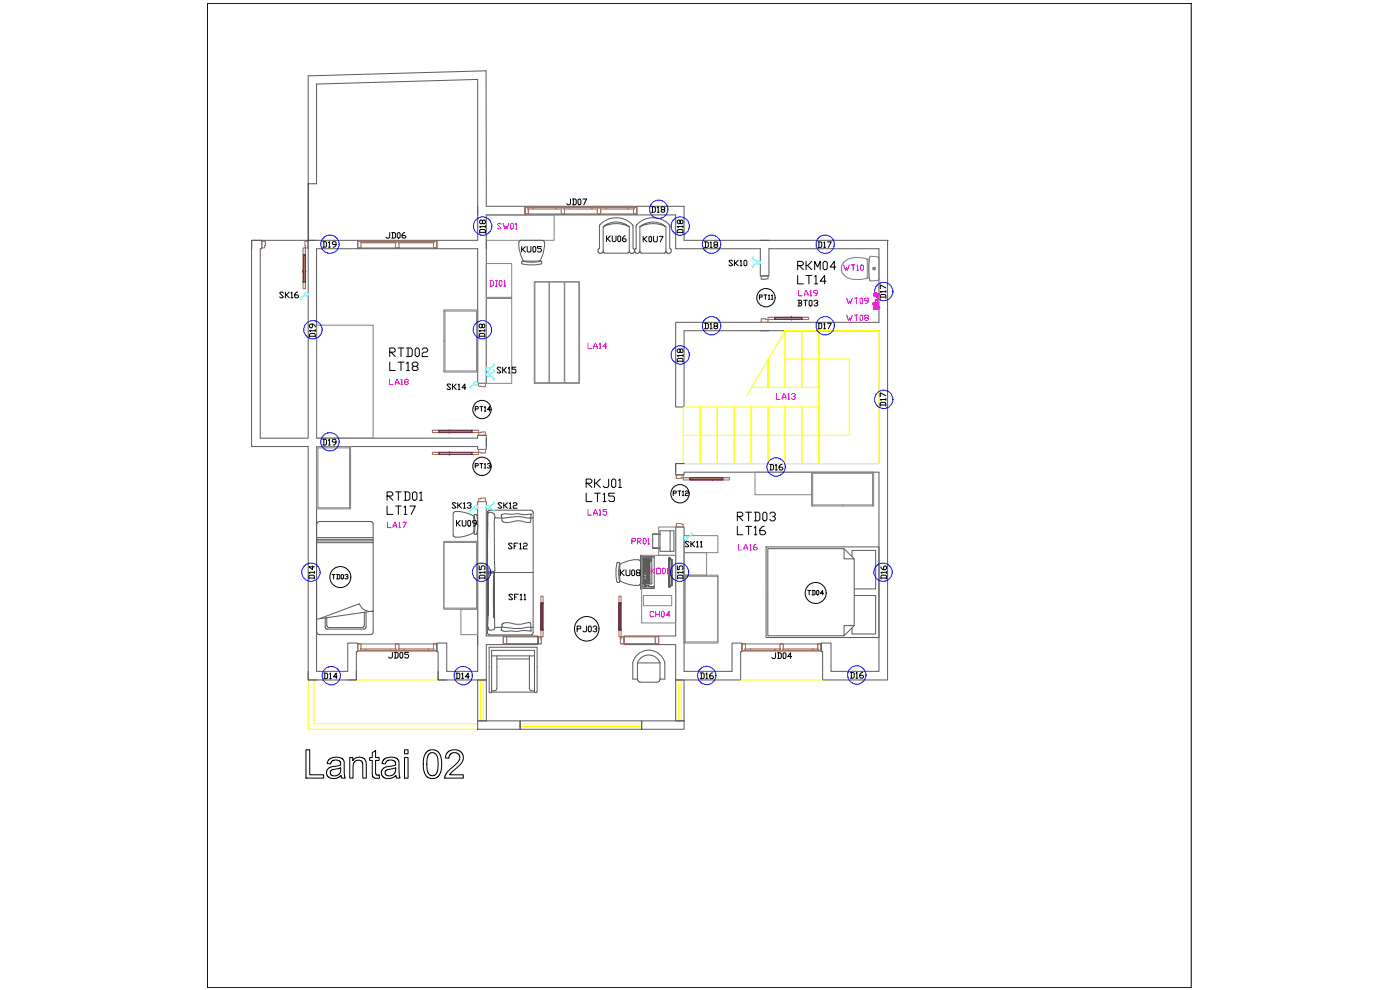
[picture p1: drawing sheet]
<svg xmlns="http://www.w3.org/2000/svg" width="420mm" height="297mm" viewBox="0 0 420 297" stroke-linecap="round" stroke-linejoin="round" font-family="sans-serif">
<!-- layer: ARS_DINDING -->
<g fill="none" stroke="#5b5b5b" stroke-width=".3">
<path d="M92.4 22.8l53.5-1.6v40.7h59.4v10.2h61.3M92.5 22.8v32.3h2.5v-29.9l48.4-1.4v48.3h-50.9v2.5M92.5 72.1h-17v61.9h17v70h2.5M95 72.1h-2.5v59.4h-14.4v-56.9h.5v-2.5h-3.1v2.5M107.3 72.1v2.5M131.1 72.1v2.5M145.9 72.1v2.5M157.5 61.9v2.6M191.1 61.9v2.6M266.4 72.1v131.9h-19.5v-8.5h-.5v-2.6h3v8.5h14.4v-59.7h-58.5v.8h-2.5v-3.4h2.5M145.9 131.5v2.5M202.8 141.7v-2.6h61v-39.9h-58.5v22.9h-2.5v-25.4h61v-22.1h-33v8.2h-2.6v-8.2h-25.4v-10.1h-56.9v50.5h-2.5v-40.4h-48.4v56.9h48.4v-.9h2.5v4.2h-2.5v-.8h-48.4v67.4h9.4v-8.5h2.9v2.6h-.4v8.5h-2.5"/>
<path d="M202.8 158.1h2.5v43.3h14.4v-8.5h3v2.6h-.4v8.5h-19.5v-10.6h-15.5v-2.6h15.5zM143.4 190.8v2.6M151.1 190.8v2.6M197.7 190.8v2.6M92.5 201.4v2.6h14.4v-2.6M131.5 201.4v2.6h14.4v-10.6h15.6v-2.6h-15.6v-40.3h-2.5v50.9h-9.3v-8.5h-3v2.6h.4v8.5h2.6M143.4 204h2.5v12.3h-2.5zM143.4 216.3h12.7v2.5h-12.7zM156.1 216.3h36.5v2.5h-36.5zM192.6 216.3h12.7v2.5h-12.7zM202.8 204h2.5v12.3h-2.5z"/>
</g>
<!-- layer: Default -->
<g fill="none" stroke="#000" stroke-width=".3">
<path d="M62.2 1h.1M62.2 1h295.3v295.3h-295.3zM62.2 1v295.3M92.5 55.1v17M91.8 225h1.2v7.5h4.1v1h-5.3zM98.6 228l.7-.5 1.3-.3 1.4 .1 1 .5 .3 .8v3.5l.3 1.4-1.1-.1a.39 .39 0 0 0-.2-.6 .39 .39 0 0 0-.5 .3l-1.2 .5-1.3-.1-1-.6-.3-.7 .1-.9 .7-1 2.4-.5a.69 .69 0 0 0 1-.7l-.2-.7-1-.4-1.3 .3-.5 .9-1-.1zM99.2 231.3l.7-.4 2.3-.5v1l-.2 .7-1 .6-.9 .1-.7-.3-.3-.4zM105 227.3h.9v.9l.4-.5 .9-.5h1.2l1 .5 .5 1.4v4.4h-1v-4.4l-.2-.5-.8-.5-1.1 .1-.6 .6-.2 1v3.7h-1zM111.7 225.8l1-.6v2.1h1.1v.9h-1.1v3.8l.3 .5h.8l.1 1h-1.2l-.6-.2-.3-.4-.1-4.7h-.8v-.9h.8zM115 228l.7-.5 1.4-.3h1.2l1.2 .7 .2 .7 .1 4.1 .3 .8h-1.1l-.2-.8-1.4 .8-1.4 .1-.8-.3-.6-.6-.2-1.1 .3-.7 .5-.5 .9-.4 1.6-.2a.72 .72 0 0 0 .9-.1 .72 .72 0 0 0 0-.9l-.5-.6-1.1-.2-.8 .2-.6 1-1-.1zM115.7 231.3l.7-.4 2.4-.5-.3 1.6-1.1 .7-.9 .1-.5-.2-.4-.5zM121.4 227.3h1.1v6.2h-1.1z"/>
<path d="M121.4 225h1.1v1.2h-1.1zM127.8 225.9l.7-.7 .7-.2h1.1l1.1 .4 .9 1.5 .2 3.1-.6 2.5-.5 .6-.8 .4-1.3 .1-.9-.3-.8-.8-.3-1a7.3 7.3 0 0 1 .5-5.5zM128.6 226.4l.8-.6 .9 .1 .7 .6 .4 .9v3.8l-.4 .9-.8 .6-1.1-.1-.6-.6-.3-.7-.1-2.9zM134.3 225.8l1-.7 1.7-.1 1 .3 .7 .7 .3 .8v1l-.4 1-3.7 3.7h4.1v1h-5.5v-.7l.6-1.1 3.2-2.9 .7-1.2-.1-1-1-.8h-1l-.6 .4-.4 .5-.2 .8-1-.1 .1-.8zM62.2 296.3h.1"/>
</g>
<!-- layer: Furniture lavatory -->
<g fill="none" stroke="#808080" stroke-width=".3">
<path d="M256.8 77.3l-1.6 .2-1.4 .6-1 1.1-.3 1.2 .3 1.6 1 1 1.6 .7 1.4 .1a9.1 9.1 0 0 0 4.1-.5M263.8 83.7v-6.5l-2.6-.3a15.6 15.6 0 0 0-.1 7.3l2.4-.1"/>
<circle cx="262.3" cy="80.6" r=".38"/>
<circle cx="262.3" cy="80.6" r=".27"/>
</g>
<!-- layer: ARS-LANTAI -->
<g fill="none" stroke="#ff0" stroke-width=".3">
<path d="M235.4 99.2h.2v17h-5.1v-8.5v8.5h-4.9M235.6 99.2h5v17h-5zM235.6 99.2l-11.5 19.5M240.6 99.2h5.2v17h-5.2zM245.8 99.2h18v39.9h-18zM245.8 99.2v39.9M235.6 107.7h19.2v22.9h-49.8M205 122.1h5.1v17h-5.1zM210.1 122.1h5.1v17h-5.1zM215.2 122.1h5.1v17h-5.1zM220.3 122.1h5.1v17h-5.1zM225.4 122.1h5.1v17h-5.1z"/>
<path d="M230.5 122.1h5.1v17h-5.1zM235.6 122.1h5v17h-5zM240.6 122.1h5.2v17h-5.2zM92.5 204v14.8h50.9M94.2 204v13.1h49.2M106.9 204h24.6M144.2 204h.8v12.3h-.8zM156.1 217.1h36.5v.9h-36.5zM203.6 204h.8v12.3h-.8zM222.3 204h24.6"/>
</g>
<!-- layer: ARS-KUSEN -->
<g fill="none" stroke="#995f4c" stroke-width=".3">
<path d="M78.6 72.4h1l-.2 2h-.8zM91 74.4h.6v2h-.6zM91 76.4v8.2M91.1 76.4v8.2M91.5 72.4h1v2h-.9zM91.5 76.4v8.2M91.6 76.4v8.2M107.3 72.4h.9l.1 2h-1zM107.3 72.4h23.8v2h-23.8zM117.2 72.6v-.2h-7.3v.2v-.2h-1.7v.4h1.7v-.2v.2h7.3v-.2M128.6 72.6v-.2h1.6v.4h-1.6v-.2v.2h-7.3v-.4h7.3v.3M130.2 72.4h.9v2h-1z"/>
<path d="M157.5 62.2h.9l.1 2h-1zM157.5 62.2h33.6v2h-33.6zM158.4 62.2h1.7v.5h-1.7zM160.1 62.2h6.8v.5h-6.8zM166.9 62.2h1.7v.5h-1.7zM177.7 62.2h1.7v.5h-1.7zM179.4 62.2h.7l.2 2h-1.1zM180.1 62.2h1.7v.5h-1.7zM181.8 62.2h6.8v.5h-6.8zM188.6 62.2h1.7v.5h-1.7zM190.3 62.2h.8v2h-1zM90.8 81.3l.2 .2z"/>
<path d="M91 84.6h.6v2h-.6zM91.6 81.3h.2v.2h-.2zM228.4 82.8h2.1v.8l-2.1 .2zM228.4 95.7l2.1 .2v.8h-2.1zM230.5 95.2h2.1v.7h-2.1zM232.6 95.7h8M232.6 95.8h8M232.6 95.3h8M237.5 95l.1 .3zM237.5 95.8l.1 .3zM240.6 95.2h2.1v.7h-2.1zM143.6 115h2.1v1l-2.1-.1z"/>
<path d="M129.8 129.1h2v.7h-2zM129.8 135.7h2v.7h-2zM131.8 129.6h9.8M131.8 129.7h9.8M131.8 129.3h9.8M131.8 129.2h9.8M131.8 135.8h9.8M131.8 136.2h9.8M131.8 136.3h9.8M134.8 128.9h.2v.3h-.2zM134.8 129.7h.2v.2h-.2zM134.8 136.3h.2v.3h-.2z"/>
<path d="M134.8 135.6l.2 .2zM141.6 129.1h2v.7h-2zM141.6 135.7h2v.7h-2zM143.6 129.8l2.1-.2v1h-2.1zM143.6 134.8h2.1v1.1l-2.1-.2zM143.6 149.6l2.1-.2v1.1h-2.1zM203 157.1l2 .2v.8h-2zM203 142.5h2v.8l-2 .2zM205 143.3h2.1v.7h-2.1zM207.1 143.5h9.8M207.1 143.4h9.8M207.1 143.9h9.8"/>
<path d="M213.7 143.9l.2 .3zM213.7 143.2l.2 .2zM216.9 143.3h2.1v.7h-2.1zM162.3 178.9h.7v2h-.7zM185.7 178.9h.7v2h-.7zM107.3 193.2h1l-.1 2.1h-.9zM107.3 193.2h23.8v2.1h-23.8zM117.2 194.9v-.2h-7.3v.2v-.2h-1.7v.6h1.7v-.2v.2h7.3v-.2M121.3 194.9v-.2h7.3v.2v-.2h1.6v.6h-1.6v-.2v.2h-7.3v-.2M130.1 193.2h1v2.1h-.9zM151.1 191.1h.9v2h-.9zM152 191.1h9.5v2h-9.5z"/>
<path d="M161.5 191.1h.8l.2 2h-1zM161.5 191.1h1v2h-1zM162.3 189h.7v2.1h-.7zM162.4 180.9v8.1M162.5 180.9v8.1M162.9 180.9v8.1M185.7 189h.7v2.1h-.7zM185.8 180.9v8.1M185.9 180.9v8.1M186.2 191.1h1.1v2h-1.1zM186.3 180.9v8.1M186.4 191.1h.9v2h-1.1z"/>
<path d="M187.3 191.1h9.4v2h-9.4zM196.7 191.1h1v2h-1zM222.7 193.2h1l-.2 2.1h-.8zM222.7 193.2h23.7v2.1h-23.7zM232.6 194.9v-.2h-7.3v.2v-.2h-1.8v.6h1.8v-.2v.2h7.3v-.2M234.1 193.2h1l-.2 2.1h-.7zM236.6 194.9v-.2h7.3v.2v-.2h1.7v.6h-1.7v-.2v.2h-7.3v-.2M245.4 193.2h1v2.1h-.8z"/>
</g>
<g fill="none" stroke="#800002" stroke-width=".3">
<path d="M91 81.3v-4.9h.6v4.9M91 81.5v3.1h.6v-3.1M237.5 95.2h-4.9v.7h4.9M237.6 95.2h3v.7h-3M134.8 129.1h-3v.7h3M134.8 135.7h-3v.7h3M135 129.1h6.6v.7h-6.6M135 135.7h6.6v.7h-6.6M213.7 143.3h-6.6v.7h6.6M213.9 143.3h3v.7h-3M162.3 184.1v4.9h.7v-4.9M162.3 184v-3.1h.7v3.1"/>
<path d="M185.7 184.1v4.9h.7v-4.9M185.7 184v-3.1h.7v3.1"/>
</g>
<!-- layer: FURNITURE -->
<g fill="none" stroke="#5b5b5b" stroke-width=".3">
<path d="M156.6 78.5l.2-.2 3.4 .4 2.2-.4 .1 .7a1.36 1.36 0 0 1-1.4 .4l-2.6 .1-1.7-.3zM181 75.3l-.2 .5-.3 .2h-.7l-.4-.6 .2-.6 .3-.2 .1-7.1a6.5 6.5 0 0 1 10 .3v6.7l.4 .3v.7l-.4 .5h-.6l-.5-.7M181 68.1v7.5l.4 .4h7.1l.3-.2 .1-7.7M181 68.1a6 6 0 0 1 7.9 0 8.2 8.2 0 0 0-7.9 0zM192 68.1v7.5l.4 .4h7.1l.3-.2 .1-7.7M192 68.1a6 6 0 0 1 7.9 0 8.2 8.2 0 0 0-7.9 0zM200.9 67.5l-.2-.2a6.5 6.5 0 0 0-9.8 .5v6.8l-.3 .2-.2 .6 .4 .6h.7l.4-.2 .1-.5M201 67.8v6.7l.5 .5v.6l-.6 .4h-.5l-.5-.7M95.2 156.8l.6-.3h15.5l.7 .6v32.7l-.5 .6h-15.8l-.6-.5-.1-32.6zM142.2 154.8a8.8 8.8 0 0 0-5.9-1.2l-.3 .4v6.6l.3 .4a8.1 8.1 0 0 0 5.9-1.2M146.3 156.9l-.1 14.5h1.6a.46 .46 0 0 0 .5 0 .46 .46 0 0 0 .2-.4l-.2-14.5 .3-1.4-.3-1-1-.4h-.6l-.3 .5-.1 7.2M146.4 153.4l.5-.3h12.5l.6 .5v36.4l-.3 .4-12.9 .1-.5-.5z"/>
<path d="M150.4 154.6l1-.5h4.1l1.4 .3 2.6-.2-.2 .8a.61 .61 0 0 1-.9 .4l-3.6-.4-3.9 .5a.59 .59 0 0 1-.4-.9M159.3 155.2v1.1a.62 .62 0 0 1-.4 .6 .62 .62 0 0 1-.7-.2l-2.1-.4h-1.1l-2.5 .5-1.1-.1-.7-.3v-1M159.3 155.4h.7M201.1 159.3v6.1M95 161.3h17M95 161.8h17M95 162.3h17M95 162.8h17M146.3 171.8h13.7M186.1 169.3a8.8 8.8 0 0 1 5.9-1.2l.2 .4v6.6l-.2 .4a8.1 8.1 0 0 1-5.9-1.2M192.6 166.6l-.4 .1v10.1M192.6 167h3.7v9.6h-3.7"/>
<path d="M192.6 167.1h3.7M192.6 176.4h3.7M192.7 175l.1-7.6 2.8 .1v7.5M192.9 175.6l1-.1v.5l-.9 .1zM193 167.6h.2v.4h-.2zM193.3 167.6h.3v.7h-.3zM193.5 175.7h.4M193.5 175.5v.6M193.6 167.6h.3v.5h-.3zM193.9 175.8l1 .1h-1.4M193.9 167.6h.3v.4h-.3zM194.2 167.6h.4v.3h-.4z"/>
<path d="M194.2 167.9h.4v.3h-.4zM194.7 167.6h.3v.3h-.3zM195.2 167.8l.2 .1v.6zM195.9 160.2h2.2v-.9h4.1v6.1h-4.1v-5.1M195.9 164.6h2.2M195.9 164.4h2.2M195.9 160.3h2.2M196.3 175.9h-1.4l.5 .2 .9-.1M198.1 160.2v.1M200.8 167.3v8.9h.3l.4-.6M200.8 167.3v8.9v-8.9M229.9 164.1h33.9v27.2h-33.9z"/>
<path d="M230.4 164.6h22.9v3.1h3.1v20h-3.1v3.1h-22.9zM253.3 164.6l3.1 3.1M255.7 167v-1.8h7.1v11.5h-6.4M256.4 178.7h6.4v11.5h-7.1v-1.8M96 185.6l11.9-4.5 .7 1.3 .9 .7 1.1 .4 1.4-.2-17 2.5M109.3 183.7v4.1l-.5 .5h-10.2l-.5-.7v-2.3M109.9 183.7v4.5l-.5 .6h-11.4l-.4-.4v-3M146.5 188.3l.3 .7h.9a.61 .61 0 0 0 .7-.2 .61 .61 0 0 0 .1-.7l-.2-16v13.3l-.2-9 .1-3.1 .3-1.5-1.6 .4-.7-.1 .2 2.3v10.3v-14.4l-.1 17.4 .2 .9M146.8 194.2h14.4v13.5h-.8v-12.6h-12.9v12.6h-.7zM147.5 196.8h12.9M148.5 188.2h2.2M149.1 196.8v9.7l-.3 .6-1.3 .2"/>
<path d="M149.1 197.7h9.8M150.4 189l.8 .4h4.4l1.6-.2 2.3 .2-.2-.8a.56 .56 0 0 0-.3-.5 .56 .56 0 0 0-.6 .1l-2 .4-5.4-.4a.55 .55 0 0 0-.5 .8M150.7 188.2v-.9l.8-.5 4.8 .5 2.6-.5 .4 .2v1.4M158.9 196.8v9.9l.2 .4 1.3 .2M159.3 188.2h.7M191.3 198.9l1.2-1.6 1.9-.8 1 .1 1.1 .4 .8 .7 .8 1.2M191.3 198.9h6.8M191.3 198.9v4.9M198.1 198.9v4.9M256.4 187.7l-3.1 3.1M147.5 207.7h12.9M191.3 203.8h-1.4v-5l.2-.6a4.9 4.9 0 0 1 5-3.1 4.9 4.9 0 0 1 4.4 3.8v4.9h-1.4"/>
<path d="M191.3 203.8l.2 .5 .5 .4h5.4l.5-.4 .2-.5"/>
</g>
<!-- layer: ARS-FURNITURE -->
<g fill="none" stroke="#848484" stroke-width=".3">
<path d="M145.9 79.1h7.7v10.1h-7.7zM145.9 64.5h20.4v7.6h-20.4zM95 97.6h17v33.9h-17zM133.2 93h10.2v18.6h-10.2zM133.2 93.3h9.8v18h-9.8M133.5 93.3v18M145.9 89.6h7.7v25.4h-7.7zM160.3 84.5h13.6v30.5h-13.6zM160.5 84.6h13.2v30.2h-13.2zM164.8 84.6l.1 30.2zM169.4 84.6l.1 30.2zM133.2 102.3h.3"/>
<path d="M95 134h10.2v18.7h-10.2zM104.9 134.4v18M105.2 134.4h-9.8v18h9.8M104.9 143.3h.3M197.7 158.1h5.1v8.5h-5.1zM226.6 141.7h17v6.7h-17zM243.6 141.7h18.6v10.1h-18.6zM243.9 151.8v-9.8h18v9.8M243.9 151.5h18M252.8 151.5v.3M133.2 162.8h9.8v19.7h-9.8zM133.2 162.4h10.2v20.4h-10.2z"/>
<path d="M192.6 166.6h10.2v20.3h-10.2zM193.1 178.7h8.5v3h-8.5zM205.3 160.7h10.1v5.1h-10.1zM205.3 165.8h6.8v6.8h-6.8zM205.3 172.6h10.1v20.3h-10.1zM205.6 172.9h9.8v19.7h-9.8zM138.3 182.8h5.1v7.6h-5.1z"/>
</g>
<!-- layer: #SAKLAR -->
<g fill="none" stroke="#0ff" stroke-width=".3">
<path d="M226.1 77.1l-.4 .5 1.5 .9M227.2 79l-1.4 .8M207.4 159.8l.4 .6-1.5 .8"/>
<circle cx="227.7" cy="78.8" r=".55"/>
<circle cx="92" cy="88.3" r=".53"/>
<circle cx="142.9" cy="115" r=".53"/>
<circle cx="146.4" cy="112.5" r=".54"/>
<circle cx="146.5" cy="110.8" r=".52"/>
<circle cx="146.5" cy="152.2" r=".53"/>
</g>
<!-- layer: TEKS -->
<g fill="none" stroke="#000" stroke-width=".3">
<path d="M239.4 79.7h1.2l.5-.4v-.5l-.5-.4h-1.2v2.5M239.8 79.7l1.3 1.2M241.9 78.4v2.5M242.4 79.7l1.2 1.2M243.6 78.4l-1.2 1.3h-.5M247 78.8l.5-.4h.4l.4 .4v1.7l-.4 .4h-.4l-.5-.4zM227.9 89.2h.7l.2-.5-.9-.2v1.3M229.2 88.5h1M229.7 88.5v1.3M230.6 88.7l.2-.2v1.3M230.6 89.8h.5M231.5 88.7l.3-.2v1.3"/>
<path d="M231.5 89.8h.5M239.4 82.7v2.5h1.7M241.9 82.7h1.7M242.8 82.7v2.5M244.5 80.9v-2.5l.9 1.7 .8-1.7v2.5M244.5 83.1l.4-.4v2.5M247.9 84.4h-1.7l1.3-1.7v2.5M250.9 80.1h-1.8l1.3-1.7v2.5M117 105.7h1.2l.4-.4v-.4l-.4-.5h-1.2v2.6M117 108.7v2.5h1.6M117.4 105.7l1.2 1.3M119.5 104.4h1.7"/>
<path d="M119.5 108.7h1.7M120.3 104.4v2.6M120.3 108.7v2.5M122 104.4h1.3l.4 .5v1.6l-.4 .5h-1.3M122 109l.5-.3v2.5M122 111.2h.9M122.5 104.4v2.6M124.1 109.9l-.4-.4v-.5l.4-.3h.9l.5 .3v.5l-.5 .4h-.9l-.4 .5v.4l.4 .4h.9l.5-.4v-.4l-.5-.5M125 104.4h.5l.3 .5v1.6l-.3 .5h-.5l-.4-.5v-1.6zM126.7 104.9l.4-.5h.9l.4 .5v.4l-.4 .4h-.9l-.4 .4v.9h1.7M116.2 148.8h1.2l.5-.4v-.4l-.5-.4h-1.2v2.5M116.2 151.8v2.5h1.7"/>
<path d="M116.6 148.8l1.3 1.3M118.8 147.6h1.6M118.8 151.8h1.6M119.5 147.6v2.5M119.5 151.8v2.5M121.3 147.6h1.2l.5 .4v1.7l-.5 .4h-1.2M121.3 152.2l.4-.4v2.5M121.3 154.3h.8M121.7 147.6v2.5M123 151.8h1.7l-1.3 2.5M123.8 148l.5-.4h.4l.4 .4v1.7l-.4 .4h-.4l-.5-.4zM125.9 148l.5-.4v2.5"/>
<path d="M125.9 150.1h.9M175.9 145h1.3l.4-.4v-.5l-.4-.4h-1.3v2.6M175.9 148v2.5h1.7M176.3 145l1.3 1.3M178.4 143.7v2.6M178.4 148h1.8M178.9 145l1.3 1.3M179.3 148v2.5M180.2 143.7l-1.3 1.3h-.5M181 148.4l.4-.4v2.5M182.7 143.7v2.2l-.4 .4h-.9l-.4-.4M183.5 144.1l.5-.4h.4l.4 .4v1.8l-.4 .4h-.4l-.5-.4z"/>
<path d="M184.4 148h-1.7v.8h1.3l.4 .4v.9l-.4 .4h-.9l-.4-.4M185.7 144.1l.4-.4v2.6M185.7 146.3h.8M221.3 154.9h1.2l.4-.4v-.4l-.4-.4h-1.2v2.6M221.3 157.9v2.5h1.6M221.7 154.9l1.2 1.4M223.8 153.7h1.7M223.8 157.9h1.7M224.7 153.7v2.6M224.7 157.9v2.5M226.4 153.7h1.2l.4 .4v1.7l-.4 .5h-1.2M226.4 158.4l.4-.5v2.5"/>
<path d="M226.8 153.7v2.6M229.3 153.7h.5l.4 .4v1.7l-.4 .5h-.5l-.4-.5v-1.7zM229.3 157.9h-.4l-.9 .9v1.2l.4 .4h.9l.5-.4v-.3l-.5-.5h-1.3M231 154.1l.4-.4h.9l.4 .4v.4l-.4 .4h-.4M232.3 154.9l.4 .5v.4l-.4 .5h-.9l-.4-.5M226.4 160.4h.8"/>
<circle cx="229.9" cy="89.3" r="2.75"/>
<circle cx="244.8" cy="177.9" r="3.2"/>
<circle cx="176.1" cy="188.7" r="3.7"/>
</g>
<!-- layer: UTILITY -->
<path d="M262.3 92.8h.9M262.4 91.7v1.2h.8v-1.2M262.4 92.6h.8M263.2 92.5h.5M263.7 92.8v-.9l.1 .9M263.8 92.1v.5" fill="none" stroke="#f0f" stroke-width=".3"/>
<g font-size="4.9">
<text x="169" y="62.8">JD07</text>
<text x="194.4" y="64.9">D18</text>
<text x="206" y="71.3" transform="rotate(-90 206 71.3)">D18</text>
<text x="95.6" y="75.5">D19</text>
<text x="114.7" y="72.7">JD06</text>
<text x="155.2" y="76.9">KU05</text>
<text x="180.6" y="73.7">KU06</text>
<text x="210.3" y="75.5">D18</text>
<text x="244.1" y="75.5">D17</text>
<text x="217.7" y="81.1">SK10</text>
<text x="238.5" y="90">LA19</text>
<text x="82.5" y="90.7">SK16</text>
<text x="238.1" y="93.1">BT03</text>
<text x="210.3" y="99.8">D18</text>
<text x="244.1" y="99.8">D17</text>
<text x="95.6" y="102.3" transform="rotate(-90 95.6 102.3)">D19</text>
<text x="146.4" y="102.3" transform="rotate(-90 146.4 102.3)">D18</text>
<text x="147.8" y="113.2">SK15</text>
<text x="206" y="109.7" transform="rotate(-90 206 109.7)">D18</text>
<text x="133" y="118.2">SK14</text>
<text x="266.7" y="123.1" transform="rotate(-90 266.7 123.1)">D17</text>
<text x="95.6" y="134.8">D19</text>
<text x="134.4" y="153.8">SK13</text>
<text x="148.2" y="153.8">SK12</text>
<text x="135.8" y="159.1">KU09</text>
<text x="151.3" y="165.8">SF12</text>
<text x="204.3" y="165.5">SK11</text>
<text x="184.9" y="173.9">KU08</text>
<text x="95.2" y="175" transform="rotate(-90 95.2 175)">D14</text>
<text x="146.4" y="175" transform="rotate(-90 146.4 175)">D15</text>
<text x="206" y="175" transform="rotate(-90 206 175)">D15</text>
<text x="267.1" y="175" transform="rotate(-90 267.1 175)">D16</text>
<text x="151.3" y="181.3">SF11</text>
<text x="171.8" y="190.9">PJ03</text>
<text x="115.4" y="198.6">JD05</text>
<text x="230.4" y="199">JD04</text>
<text x="96" y="205">D14</text>
<text x="135.5" y="205">D14</text>
<text x="208.8" y="205">D16</text>
<text x="254" y="204.6">D16</text>
</g>
<g font-size="4.9" fill="#f0f">
<text x="148.2" y="69.8">SW01</text>
<text x="145.7" y="87.1">DI01</text>
<text x="252.9" y="92.4">WT09</text>
<text x="266.7" y="90.7" transform="rotate(-90 266.7 90.7)">D17</text>
<text x="252.9" y="97.4">WT08</text>
<text x="175.3" y="105.8">LA14</text>
<text x="115.7" y="116.8">LA18</text>
<text x="231.8" y="121">LA13</text>
<text x="175.3" y="155.9">LA15</text>
<text x="188.4" y="164.4">PR01</text>
<text x="220.5" y="166.2">LA16</text>
<text x="194" y="173.6">KO01</text>
</g>
<g font-size="4.4">
<text x="146.4" y="71.3" transform="rotate(-90 146.4 71.3)">D18</text>
<text x="191.9" y="73.7">K0U7</text>
<text x="141.5" y="124.5">PT14</text>
<text x="141.5" y="141.8">PT13</text>
<text x="229.7" y="142.2">D16</text>
<text x="200.7" y="149.9">PT12</text>
<text x="98.4" y="175">TD03</text>
</g>
<g font-size="4.4" fill="#f0f">
<text x="251.9" y="82.2">WT10</text>
<text x="115" y="159.5">LA17</text>
<text x="193.7" y="186.3">CH04</text>
</g>
<text font-size="4" x="241.3" y="179.6">TD04</text>
</svg>
